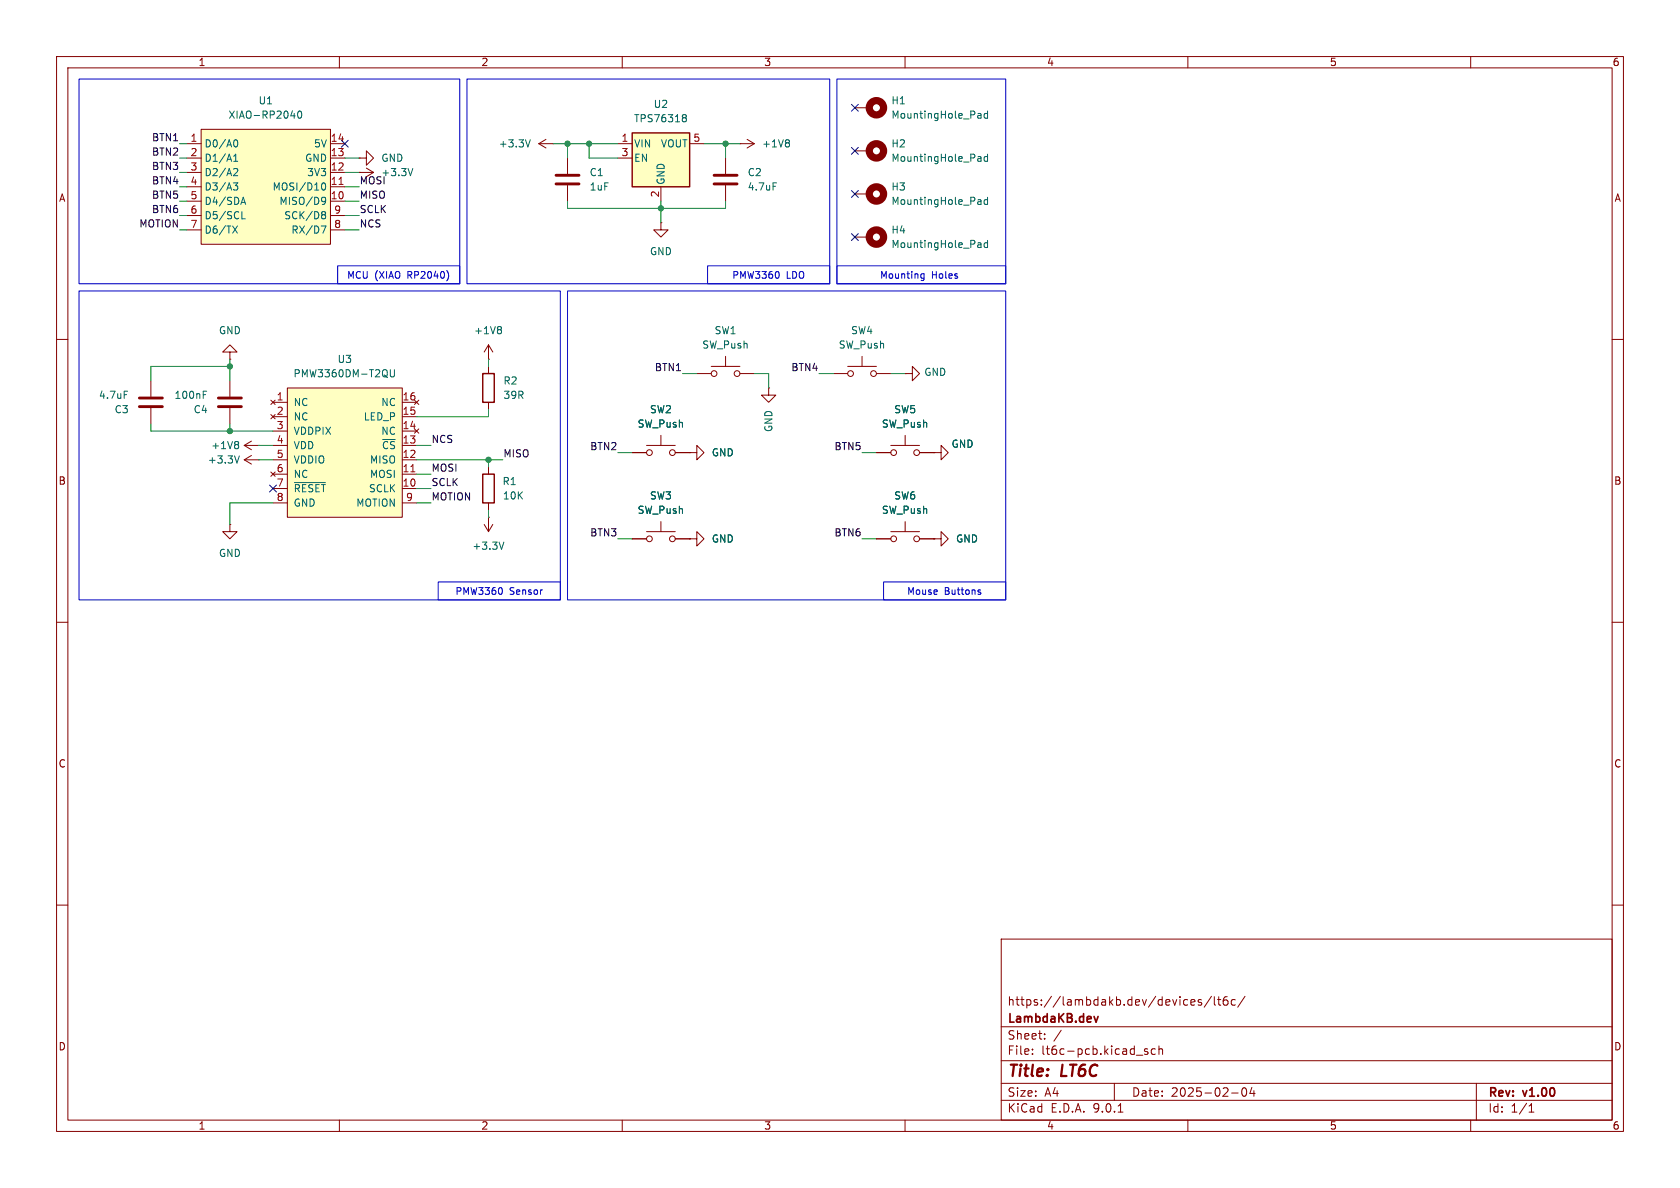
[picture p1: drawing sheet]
<svg xmlns="http://www.w3.org/2000/svg" width="297mm" height="210mm" viewBox="0 0 297 210" stroke-linecap="round" stroke-linejoin="round" font-family="sans-serif">
<g fill="none" stroke="#840000" stroke-width=".18">
<path d="M10 10h277v190h-277zM12 12h273v186h-273zM60 10v2M110 10v2M160 10v2M210 10v2M260 10v2M63.5 27.9h1.3v-1.2l1.2 1.2-1.2 1.3v-1.3M63.5 27.9h.1M10 60h2M26.7 67.3v2.8M26.7 72.1v2.8"/>
<path d="M40.6 67.3v2.8M40.6 72.1v2.8M43.2 78.7l1.2 .8M43.2 78.7h2.5M44.4 78l-1.2 .7M45.7 78.7h.1M86.4 63.5h.1M86.4 61l-.8 1.2M86.4 61l.7 1.2M86.4 61v2.5M86.4 64.8v1.2M86.4 71.1v1.3"/>
<path d="M123.2 66h2.5M125.7 64.8h5.1M128.3 63v1.8M130.8 66h2.5M285 60h2M40.6 92.7v1.3h1.3l-1.3 1.3-1.2-1.3h1.2M40.6 92.7h.1M43.2 81.3l1.2 .7M43.2 81.3h2.5M44.4 80.5l-1.2 .8M45.7 81.3h.1M111.8 95.3h2.5"/>
<path d="M114.3 94h5.1M116.8 92.2v1.8M119.4 95.3h2.5M10 110h2M285 110h2M10 160h2M177 166h108v32h-108zM210.5 177.2l.7-.1v-.3l-.5-.1-.2 .2 .1 .7h.6M212.4 176.8l-.4-.1-.2 .2 .1 .2 .5 .2v.3h-.6M214.2 176.1l-1.3 2M214.7 176.2v1.3l.2 .2M215.2 176.7h.6"/>
<path d="M215.5 176.2v1.3l.3 .2M217 176.2a.59 .59 0 0 0-.8 .6v.6l.2 .2 .4 .1 .2-.1 .1-.5-.1-.3h-.5l-.3 .3M218.4 176.8l-.4-.1-.3 .3v.4l.1 .2h.6M220.1 176.1l-1.3 2M285 160h2M60 198v2M110 198v2M160 198v2M177 194.5h108M177 191.5h108M177 187.5h108M177 181.5h108"/>
<path d="M182.5 186.3v.1M182.5 185.5v.1M184.7 183.6v.1M184.7 182.8v.1M187.6 182.1l-1.3 2M197 191.5v3M197.7 196.6h.8M200.9 186.5h1.1M202.9 185.5l-.4-.1-.2 .2 .1 .2 .5 .2v.3h-.6M204.2 185.5l-.4-.1-.3 .3v.4l.2 .2h.5M204.9 185.5l.2-.1 .4 .1v.9M204.9 184.9v1.5"/>
<path d="M210 198v2M217.7 193.2h1.2M219.7 192.4l.2-.1a.81 .81 0 0 1 .6 .6 .81 .81 0 0 1-.3 .8l-.2 .1a.81 .81 0 0 1-.3-1.4zM221.3 192.2l-.3 1.1h.9M221.7 192.8v1M260 198v2M261 191.5v6.5M270.3 196.6h.9M270.3 195.5l.4-.4v1.5"/>
<circle cx="126.2" cy="66" r=".51"/>
<circle cx="130.3" cy="66" r=".51"/>
<circle cx="114.8" cy="95.3" r=".51"/>
<circle cx="118.9" cy="95.3" r=".51"/>
</g>
<path d="M194.1 179.7l-.3 1" fill="none" stroke="#840000" stroke-width=".3"/>
<path d="M24.6 70.4h4.1M24.6 71.9h4.1M38.6 70.4h4.1M38.6 71.9h4.1" fill="none" stroke="#840000" stroke-width=".51"/>
<path d="M88.4 57.7l.3 .3-.3 .3 .3 .2v.3l-.3 .2M22 69.2h.6M35.9 69.2h.6M35.9 69.8h.5M41.9 78l.3 .3-.3 .3 .3 .2v.3l-.3 .2M42.3 80.6l-.4 1.3" fill="none" stroke="#006464" stroke-width=".18"/>
<path d="M85.3 66h2.1v5.1h-2.1z" fill="none" stroke="#840000" stroke-width=".25"/>
<path d="M50.8 68.6h20.3v22.8h-20.3z" fill="#ffffc2"/>
<g fill="none" stroke="#840000" stroke-width=".18">
<path d="M40.6 62.2h-1.2l1.2-1.2 1.3 1.2h-1.3v1.3M40.6 63.5h.1M47.9 70.7l.7 .8M47.9 73.3l.7 .7M48.3 71.1h2.5M48.3 73.7h2.5M48.3 76.2h2.5M48.3 78.7h2.5M48.6 70.7l-.7 .8M48.6 73.3l-.7 .7M50.8 68.6h20.3v22.8h-20.3zM71.1 71.1h2.6"/>
<path d="M71.1 73.7h2.6M71.1 76.2h2.6M71.1 78.7h2.6M73.3 70.7l.7 .8M73.3 75.8l.7 .8M74 70.7l-.7 .8M74 75.8l-.7 .8M47.9 83.4l.7 .8M48.3 81.3h2.5M48.3 83.8h2.5M48.3 86.4h2.5M48.3 88.9h2.5"/>
<path d="M48.6 83.4l-.7 .8M71.1 81.3h2.6M71.1 83.8h2.6M71.1 86.4h2.6M71.1 88.9h2.6M85.6 92.7l.8 1.3M86.4 91.4h.1M86.4 82.6v1.2M86.4 88.9v1.3M86.4 91.4v2.6M87.1 92.7l-.7 1.3"/>
</g>
<path d="M69 65.3v1.1l.2 .2h.4l.1-.2v-1.1M52 85.3h5.5M89.1 95.8l-.4 1.3" fill="none" stroke="#006464" stroke-width=".18"/>
<path d="M72.6 83.4h.8" fill="none" stroke="#a90000" stroke-width=".18"/>
<path d="M85.3 83.8h2.1v5.1h-2.1z" fill="none" stroke="#840000" stroke-width=".25"/>
<path d="M35.6 22.9h22.8v20.3h-22.8z" fill="#ffffc2"/>
<g fill="none" stroke="#840000" stroke-width=".18">
<path d="M33 25.4h2.6M33 27.9h2.6M33 30.5h2.6M33 33h2.6M33 35.6h2.6M33 38.1h2.6M35.6 22.9h22.8v20.3h-22.8zM58.4 25.4h2.6M58.4 27.9h2.6M58.4 30.5h2.6M58.4 33h2.6M58.4 35.6h2.6"/>
<path d="M58.4 38.1h2.6M63.5 30.5h.1M63.5 30.5h2.5M64.8 29.7l1.2 .8M66 30.5l-1.2 .7M95.2 25.4h2.6M95.2 25.4l1.3 .8M96.5 24.6l-1.3 .8M97.8 25.4h.1M116.8 39.4v1.2h1.3l-1.3 1.3-1.2-1.3h1.2M116.8 39.4h.1M128.3 27.9v2.8"/>
<path d="M128.3 32.8v2.8M33 40.6h2.6M58.4 40.6h2.6"/>
</g>
<g fill="none" stroke="#006464" stroke-width=".18">
<path d="M52.8 19.7l.1-.1a.68 .68 0 0 1 .5 .7 .68 .68 0 0 1-.5 .6 .84 .84 0 0 1-.1-1.2zM41.1 39.9l.9 1.3M41.2 32.3h.8l-.4 .5 .4 .1v.5l-.2 .2h-.4M41.3 28.5h.7M41.3 27.6l.4-.4v1.3M41.5 24.8l.1-.1a.68 .68 0 0 1 .5 .6 .68 .68 0 0 1-.5 .7l-.1-.1M41.5 29.8l.4 .1 .1 .3-.8 .9h.8M42 39.9l-.9 1.3M42.7 35.8h.6M42.8 38.7h.6M43 34.9l.4 1.2M51.4 20.5h.8"/>
<path d="M56.8 39.9h.8l-.5 1.3M56.8 32.8l.2-.3 .1-.2a.68 .68 0 0 1 .5 .7 .68 .68 0 0 1-.5 .6l-.1-.1-.2-.4M57.1 34.9l.4 .1a.84 .84 0 0 1-.3 1.1h-.2M57.1 37.4h.2l.3 .3-.3 .3M57.1 38h.2M57.3 38l.3 .2v.2l-.2 .2-.3 .1M57.6 35.4l-.3 .3h-.2M73 29.8l-.4 1.3M93.7 24.7l-.4 1.3M136.7 32.3h.6"/>
</g>
<path d="M59.9 32.6h.8" fill="none" stroke="#a90000" stroke-width=".18"/>
<path d="M126.2 32.5h4.1M126.2 31h4.1" fill="none" stroke="#840000" stroke-width=".51"/>
<path d="M111.8 23.5h10.1v9.5h-10.1z" fill="#ffffc2"/>
<path d="M111.8 23.5h10.1v9.5h-10.1z" fill="none" stroke="#840000" stroke-width=".25"/>
<g fill="none" stroke="#840000" stroke-width=".18">
<path d="M151.1 19.1h2.6M100.3 27.9v2.8M100.3 32.8v2.8M109.2 25.4h2.6M109.2 27.9h2.6M116.8 33v2.6M121.9 25.4h2.6M130.8 25.4h.1M130.8 25.4h2.5M132.1 24.6l1.2 .8M133.3 25.4l-1.2 .8M151.1 26.7h2.6"/>
<path d="M151.1 34.3h2.6M151.1 41.9h2.6M114.3 78.7h5.1M116.8 77v1.7M135.9 68.6v1.3h1.3l-1.3 1.2-1.3-1.2h1.3M135.9 68.6h.1M147.3 66h2.6M149.9 64.8h5M152.4 63v1.8M154.9 66h2.6M157.5 78.7h5.1M160 66h1.3v-1.2l1.3 1.2-1.3 1.3v-1.3"/>
<path d="M160 66h.1M160 77v1.7M111.8 95.3h2.5M111.8 80h2.5M119.4 95.3h2.5M119.4 80h2.5M121.9 95.3h1.3v-1.3l1.3 1.3-1.3 1.2v-1.2M121.9 95.3h.1M121.9 80h1.3v-1.3l1.3 1.3-1.3 1.3v-1.3M121.9 80h.1M154.9 95.3h2.6M154.9 80h2.6"/>
<path d="M157.5 94h5.1M160 92.2v1.8M162.6 95.3h2.5M162.6 80h2.5M165.1 80h1.3v-1.3l1.2 1.3-1.2 1.3v-1.3M165.1 80h.1M165.1 95.3h1.3v-1.3l1.2 1.3-1.2 1.2v-1.2M165.1 95.3h.1"/>
<circle cx="150.4" cy="66" r=".51"/>
<circle cx="154.4" cy="66" r=".51"/>
<circle cx="114.8" cy="80" r=".51"/>
<circle cx="118.9" cy="80" r=".51"/>
<circle cx="158" cy="80" r=".51"/>
<circle cx="158" cy="95.3" r=".51"/>
<circle cx="162.1" cy="95.3" r=".51"/>
<circle cx="162.1" cy="80" r=".51"/>
</g>
<g fill="none" stroke="#006464" stroke-width=".18">
<path d="M174.6 19.6v1.3M120.9 20.3h.2l.2 .2-.2 .3M120.9 20.8h.2M121.1 20.8l.2 .3v.2l-.1 .2h-.3M139.3 24.7l.3 .3-.3 .3 .3 .2v.2l-.3 .3M173 20.1h.3l.1 .1v.7M173 27.7h.3l.1 .2v.6M173 35.3h.3l.1 .2v.6M173.4 20.8l-.4 .1M173.4 20.4h-.4M173.4 28.5h-.4M173.4 28h-.4"/>
<path d="M173.4 36.1h-.4M173.4 35.6l-.4 .1M174.6 27.2v1.3M174.6 34.9v1.2M174.6 20.1h-.4l-.2 .2 .1 .5h.5M174.6 27.7h-.4l-.2 .2 .1 .6h.5M174.6 35.4l-.4-.1-.2 .2 .1 .6h.5M173 42.9h.3l.1 .2v.7M173.4 43.7l-.4 .1M173.4 43.2l-.4 .1M174.6 43l-.4-.1-.2 .3 .1 .5h.5M174.6 42.5v1.3"/>
</g>
<path d="M98.3 32.5h4.1M98.3 31h4.1" fill="none" stroke="#840000" stroke-width=".51"/>
<g fill="none" stroke="#840000" stroke-width="1.3">
<circle cx="154.9" cy="19" r="1.27"/>
<circle cx="154.9" cy="34.3" r="1.27"/>
<circle cx="154.9" cy="26.7" r="1.27"/>
<circle cx="154.9" cy="41.9" r="1.27"/>
</g>
<g fill="none" stroke="#009600" stroke-width=".18">
<path d="M31.7 35.6h1.3M31.7 30.5h1.3M31.7 38.1h1.3M31.7 27.9h1.3M31.7 25.4h1.3M31.7 33h1.3M61 35.6h2.5M61 30.5h2.5M61 38.1h2.5M61 27.9h2.5M61 33h2.5M97.8 25.4h11.4"/>
<path d="M100.3 35.6v1.2h28v-1.2M100.3 25.4v2.5M104.1 25.4v2.5h5.1M116.8 35.6v3.8M124.5 25.4h6.3M128.3 25.4v2.5M31.7 40.6h1.3M61 40.6h2.5M26.7 74.9v1.3h21.6M40.6 64.8h-13.9v2.5M40.6 63.5v3.8M40.6 74.9v1.3"/>
<path d="M45.7 78.7h2.6M73.7 78.7h2.5M86.4 63.5v1.3M86.4 72.4v1.3h-12.7M120.6 66h2.6M133.3 66h2.6v2.6M144.8 66h2.5M157.5 66h2.5M45.7 81.3h2.6M48.3 88.9h-7.7v3.8M73.7 81.3h15.2M73.7 88.9h2.5"/>
<path d="M73.7 86.4h2.5M73.7 83.8h2.5M86.4 81.3v1.3M86.4 90.2v1.2M109.2 95.3h2.6M109.2 80h2.6M152.4 95.3h2.5M152.4 80h2.5"/>
</g>
<path d="M150.5 18.4l1.2 1.3M151.7 18.4l-1.2 1.3M60.4 24.8l1.2 1.2M61.6 24.8l-1.2 1.2M150.5 26.1l1.2 1.2M150.5 33.7l1.2 1.2M151.7 26.1l-1.2 1.2M151.7 33.7l-1.2 1.2M150.5 41.3l1.2 1.2M151.7 41.3l-1.2 1.2M47.7 85.8l1.2 1.2M48.9 85.8l-1.2 1.2" fill="none" stroke="#000084" stroke-width=".18"/>
<g fill="none" stroke="#0000c2" stroke-width=".18">
<path d="M14 14h67.3v36.2h-67.3zM82.5 14h64.2v36.2h-64.2zM148 14h29.8v36.2h-29.8zM14 51.4h85.1v54.6h-85.1zM59.7 47h21.6v3.2h-21.6zM79.2 48.2l.1 .4-.1 .7M100.3 51.4h77.5v54.6h-77.5zM125.1 47h21.6v3.2h-21.6zM137.6 48.1l.1 .3-.1 .7M148 47h29.8v3.2h-29.8zM162.8 49l.2 .2 .4-.1M163.4 48.4v1l-.3 .2-.3-.1"/>
<path d="M163.4 48.4h-.4l-.2 .2M77.5 102.9h21.6v3.1h-21.6zM88.7 104l.1 .3-.1 .7M156.2 102.9h21.6v3.1h-21.6zM173.1 104.7h.2l.1 .2-.2 .2h-.2M173.1 104.3h.2"/>
</g>
<g fill="#009600" stroke="#009600" stroke-width=".18">
<circle cx="40.6" cy="76.2" r=".46"/>
<circle cx="86.4" cy="81.3" r=".46"/>
<circle cx="40.6" cy="64.8" r=".46"/>
<circle cx="128.3" cy="25.4" r=".46"/>
<circle cx="116.8" cy="36.8" r=".46"/>
<circle cx="100.3" cy="25.4" r=".46"/>
<circle cx="104.1" cy="25.4" r=".46"/>
</g>
<g font-size="2.8" fill="#840000">
<text x="178" y="190.9">Title:</text>
<text x="187.7" y="190.9">LT6C</text>
</g>
<g font-size="2.1" fill="#840000">
<text x="178" y="178">https://lambdakb.dev/devices/lt6c/</text>
<text x="178" y="184">Sheet:</text>
<text x="178" y="181.2">LambdaKB.dev</text>
<text x="178" y="186.7">File:</text>
<text x="184.1" y="186.7">lt6c-pcb.kicad_sch</text>
<text x="178" y="196.9">KiCad</text>
<text x="178" y="194.1">Size:</text>
<text x="184.7" y="194.1">A4</text>
<text x="185.7" y="196.9">E.D.A.</text>
<text x="193.3" y="196.9">9.0.1</text>
<text x="200" y="194.1">Date:</text>
<text x="207" y="194.1">2025-02-04</text>
<text x="263" y="194.3">Rev:</text>
<text x="263" y="196.9">Id:</text>
<text x="267.1" y="196.9">1/1</text>
<text x="269.4" y="194.3">v1.00</text>
</g>
<g font-size="1.8" fill="#840000">
<text x="35" y="11.9">1</text>
<text x="85" y="11.9">2</text>
<text x="135" y="11.9">3</text>
<text x="185" y="11.9">4</text>
<text x="235" y="11.9">5</text>
<text x="285" y="11.9">6</text>
<text x="10.3" y="35.9">A</text>
<text x="285.3" y="35.9">A</text>
<text x="10.3" y="85.9">B</text>
<text x="285.3" y="85.9">B</text>
<text x="10.3" y="135.9">C</text>
<text x="285.3" y="135.9">C</text>
<text x="10.3" y="185.9">D</text>
<text x="285.3" y="185.9">D</text>
<text x="35" y="199.9">1</text>
<text x="85" y="199.9">2</text>
<text x="135" y="199.9">3</text>
<text x="185" y="199.9">4</text>
<text x="235" y="199.9">5</text>
<text x="285" y="199.9">6</text>
</g>
<g font-size="1.8" fill="#006464">
<text x="40.3" y="21.2">XIAO-RP2040</text>
<text x="45.6" y="18.6">U1</text>
<text x="112" y="21.8">TPS76318</text>
<text x="115.5" y="19.3">U2</text>
<text x="157.5" y="18.6">H1</text>
<text x="157.5" y="21.2">MountingHole_Pad</text>
<text x="36.1" y="26.3">D0/A0</text>
<text x="36.1" y="28.8">D1/A1</text>
<text x="53.8" y="28.8">GND</text>
<text x="55.4" y="26.3">5V</text>
<text x="67.3" y="28.8">GND</text>
<text x="88.1" y="26.3">+3.3V</text>
<text x="112" y="26.3">VIN</text>
<text x="112" y="28.8">EN</text>
<text x="116.7" y="26.3">VOUT</text>
<text x="134.6" y="26.3">+1V8</text>
<text x="157.5" y="26.3">H2</text>
<text x="157.5" y="28.8">MountingHole_Pad</text>
<text x="36.1" y="31.3">D2/A2</text>
<text x="36.1" y="33.9">D3/A3</text>
<text x="48.1" y="33.9">MOSI/D10</text>
<text x="54.2" y="31.3">3V3</text>
<text x="67.3" y="31.3">+3.3V</text>
<text x="104.1" y="31.3">C1</text>
<text x="104.1" y="33.9">1uF</text>
<text x="117.7" y="32.8" transform="rotate(-90 117.7 32.8)">GND</text>
<text x="132.1" y="31.3">C2</text>
<text x="132.1" y="33.9">4.7uF</text>
<text x="157.5" y="33.9">H3</text>
<text x="36.1" y="36.4">D4/SDA</text>
<text x="36.1" y="39">D5/SCL</text>
<text x="36.1" y="41.5">D6/TX</text>
<text x="49.3" y="36.4">MISO/D9</text>
<text x="50.1" y="39">SCK/D8</text>
<text x="51.4" y="41.5">RX/D7</text>
<text x="157.5" y="41.5">H4</text>
<text x="157.5" y="36.4">MountingHole_Pad</text>
<text x="114.8" y="45.3">GND</text>
<text x="157.5" y="44">MountingHole_Pad</text>
<text x="38.6" y="59.3">GND</text>
<text x="83.7" y="59.3">+1V8</text>
<text x="126.2" y="59.3">SW1</text>
<text x="150.4" y="59.3">SW4</text>
<text x="59.6" y="64.4">U3</text>
<text x="124.1" y="61.8">SW_Push</text>
<text x="148.2" y="61.8">SW_Push</text>
<text x="17.4" y="70.7">4.7uF</text>
<text x="30.8" y="70.7">100nF</text>
<text x="51.8" y="66.9">PMW3360DM-T2QU</text>
<text x="51.8" y="72">NC</text>
<text x="67.3" y="72">NC</text>
<text x="88.9" y="68.2">R2</text>
<text x="88.9" y="70.7">39R</text>
<text x="163.3" y="66.6">GND</text>
<text x="20.2" y="73.3">C3</text>
<text x="34.1" y="73.3">C4</text>
<text x="51.8" y="74.5">NC</text>
<text x="51.8" y="77.1">VDDPIX</text>
<text x="64.2" y="74.5">LED_P</text>
<text x="67.3" y="77.1">NC</text>
<text x="112.6" y="75.8">SW_Push</text>
<text x="114.8" y="73.3">SW2</text>
<text x="136.8" y="76.5" transform="rotate(-90 136.8 76.5)">GND</text>
<text x="155.8" y="75.8">SW_Push</text>
<text x="158" y="73.3">SW5</text>
<text x="36.6" y="82.1">+3.3V</text>
<text x="37.3" y="79.6">+1V8</text>
<text x="51.8" y="79.6">VDD</text>
<text x="51.8" y="82.1">VDDIO</text>
<text x="65.3" y="82.1">MISO</text>
<text x="67.4" y="79.6">~{CS}</text>
<text x="125.7" y="80.9">GND</text>
<text x="168.1" y="79.3">GND</text>
<text x="51.8" y="84.7">NC</text>
<text x="51.8" y="87.2">~{RESET}</text>
<text x="51.8" y="89.8">GND</text>
<text x="62.9" y="89.8">MOTION</text>
<text x="65.1" y="87.2">SCLK</text>
<text x="65.3" y="84.7">MOSI</text>
<text x="88.7" y="86">R1</text>
<text x="88.8" y="88.5">10K</text>
<text x="114.8" y="88.5">SW3</text>
<text x="158" y="88.5">SW6</text>
<text x="112.6" y="91">SW_Push</text>
<text x="155.8" y="91">SW_Push</text>
<text x="38.6" y="98.7">GND</text>
<text x="83.4" y="97.4">+3.3V</text>
<text x="125.7" y="96.1">GND</text>
<text x="168.9" y="96.1">GND</text>
</g>
<g font-size="1.8" fill="#0f0f0f">
<text x="26.8" y="25.1">BTN1</text>
<text x="26.8" y="27.6">BTN2</text>
<text x="26.8" y="30.1">BTN3</text>
<text x="26.8" y="35.2">BTN5</text>
<text x="26.8" y="32.7">BTN4</text>
<text x="63.5" y="32.7">MOSI</text>
<text x="63.5" y="35.2">MISO</text>
<text x="24.5" y="40.3">MOTION</text>
<text x="26.8" y="37.8">BTN6</text>
<text x="63.5" y="40.3">NCS</text>
<text x="63.5" y="37.8">SCLK</text>
<text x="115.7" y="65.7">BTN1</text>
<text x="139.8" y="65.7">BTN4</text>
<text x="76.2" y="83.5">MOSI</text>
<text x="76.2" y="78.4">NCS</text>
<text x="88.9" y="80.9">MISO</text>
<text x="104.2" y="79.7">BTN2</text>
<text x="147.4" y="79.7">BTN5</text>
<text x="76.2" y="86">SCLK</text>
<text x="76.2" y="88.6">MOTION</text>
<text x="104.2" y="94.9">BTN3</text>
<text x="147.4" y="94.9">BTN6</text>
</g>
<g font-size="1.8" fill="#a90000">
<text x="33.6" y="25.1">1</text>
<text x="33.6" y="27.7">2</text>
<text x="58.4" y="25.1">14</text>
<text x="58.4" y="27.7">13</text>
<text x="109.8" y="25.1">1</text>
<text x="109.8" y="27.7">3</text>
<text x="122.5" y="25.1">5</text>
<text x="33.6" y="30.2">3</text>
<text x="33.6" y="32.8">4</text>
<text x="33.6" y="35.3">5</text>
<text x="58.4" y="30.2">12</text>
<text x="58.4" y="32.8">11</text>
<text x="58.4" y="35.3">10</text>
<text x="116.6" y="35" transform="rotate(-90 116.6 35)">2</text>
<text x="33.6" y="37.8">6</text>
<text x="33.6" y="40.4">7</text>
<text x="59" y="37.8">9</text>
<text x="59" y="40.4">8</text>
<text x="48.8" y="70.9">1</text>
<text x="71.1" y="70.9">16</text>
<text x="48.8" y="73.4">2</text>
<text x="48.8" y="75.9">3</text>
<text x="71.1" y="73.4">15</text>
<text x="71.1" y="75.9">14</text>
<text x="48.8" y="78.5">4</text>
<text x="48.8" y="81">5</text>
<text x="48.8" y="83.6">6</text>
<text x="71.1" y="78.5">13</text>
<text x="71.1" y="81">12</text>
<text x="71.1" y="83.6">11</text>
<text x="48.8" y="86.1">7</text>
<text x="48.8" y="88.6">8</text>
<text x="71.1" y="86.1">10</text>
<text x="71.7" y="88.6">9</text>
</g>
<g font-size="1.7" fill="#0000c2">
<text x="61.3" y="49.5">MCU (XIAO</text>
<text x="72.2" y="49.5">RP2040)</text>
<text x="129.4" y="49.5">PMW3360</text>
<text x="139" y="49.5">LDO</text>
<text x="155.5" y="49.5">Mounting</text>
<text x="164.7" y="49.5">Holes</text>
<text x="80.4" y="105.4">PMW3360</text>
<text x="90.1" y="105.4">Sensor</text>
<text x="160.3" y="105.4">Mouse</text>
<text x="166.9" y="105.4">Buttons</text>
</g>
</svg>
